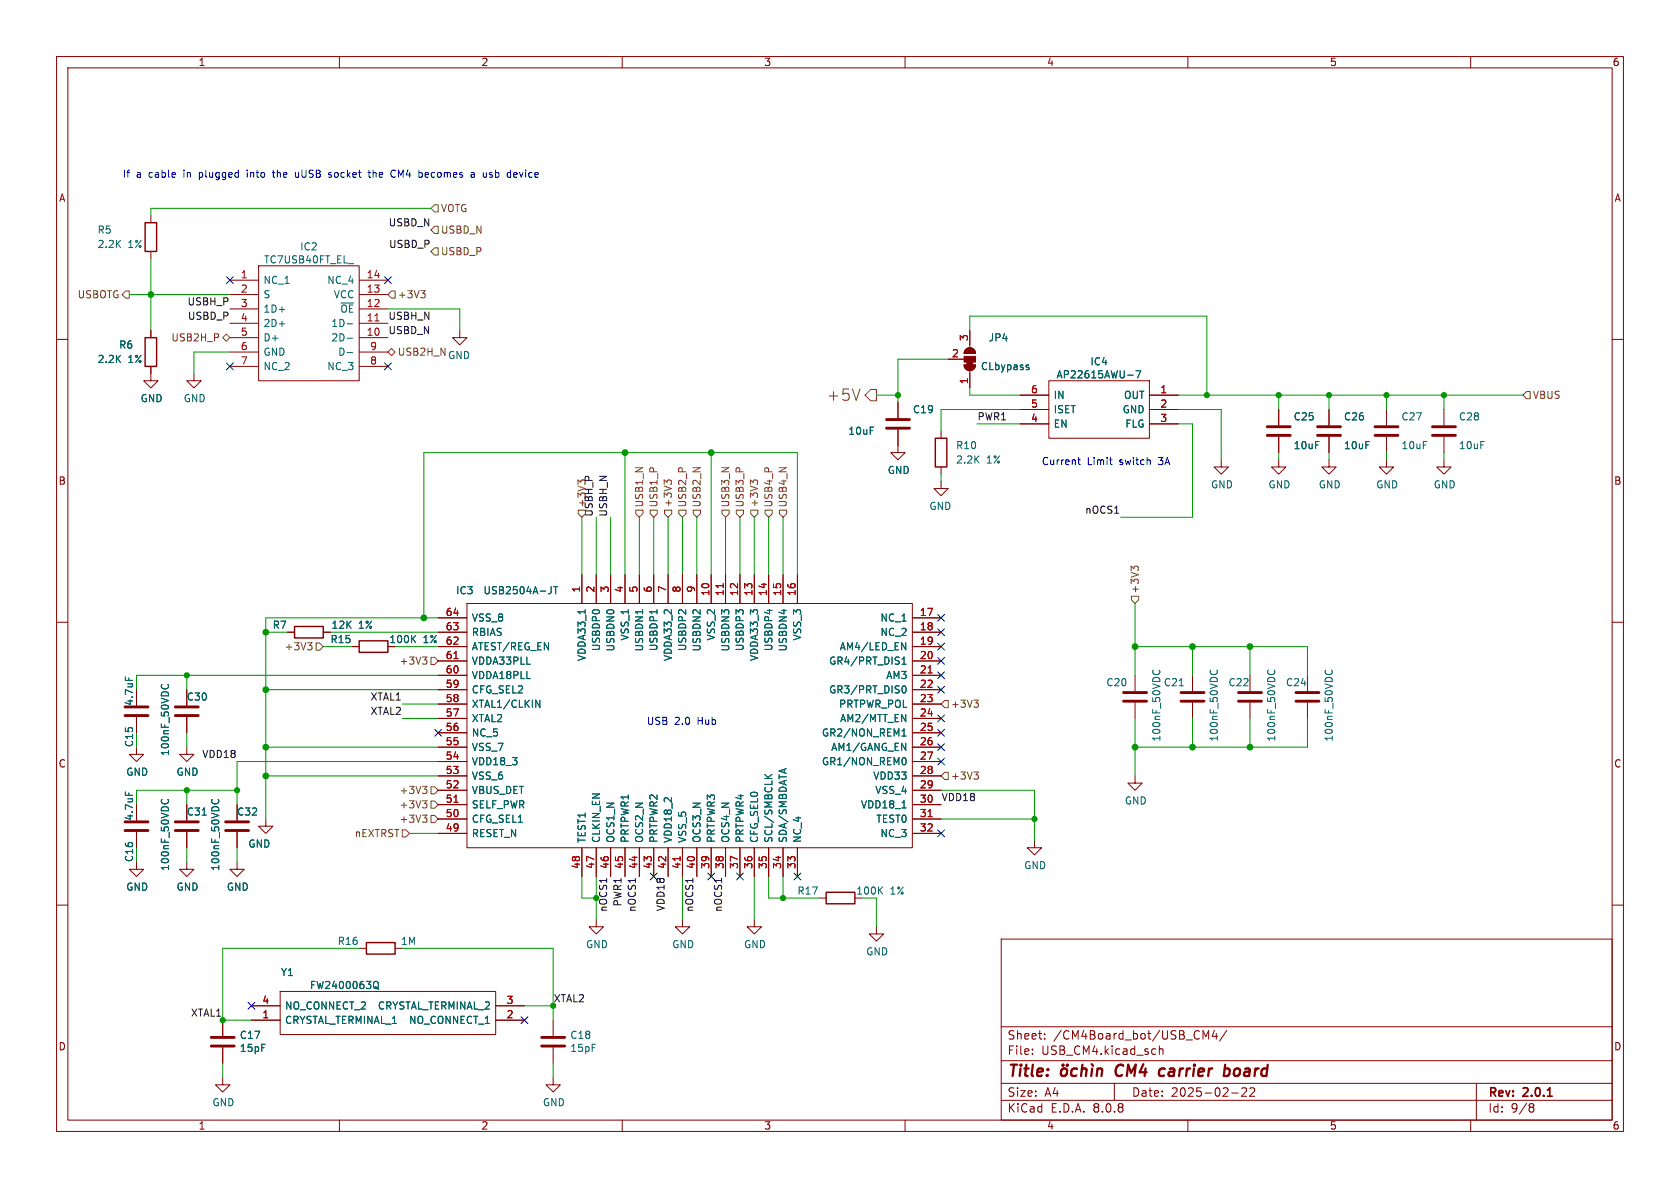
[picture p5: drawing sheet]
<svg xmlns="http://www.w3.org/2000/svg" width="297mm" height="210mm" viewBox="0 0 297 210" stroke-linecap="round" stroke-linejoin="round" font-family="sans-serif">
<g fill="none" stroke="#840000" stroke-width=".18">
<path d="M10 10h277v190h-277zM12 12h273v186h-273zM60 10v2M110 10v2M160 10v2M210 10v2M260 10v2M26.7 38.1v1.3M26.7 44.5v1.2M26.7 58.4v1.3M40.6 49.5h5.1M40.6 59.7h5.1"/>
<path d="M40.6 57.2h5.1M40.6 54.6h5.1M40.6 52.1h5.1M45.7 47h17.8v20.3h-17.8zM63.5 49.5h5.1M63.5 59.7h5.1M63.5 57.2h5.1M63.5 54.6h5.1M63.5 52.1h5.1M81.3 58.4v1.3h-1.3l1.3 1.3 1.2-1.3h-1.2M171.4 58.4v3.1M10 60h2"/>
<path d="M26.7 64.8v2.5h1.2l-1.2 1.3-1.3-1.3h1.3M34.3 66v1.3h1.3l-1.3 1.3-1.3-1.3h1.3M40.6 62.2h5.1M40.6 64.8h5.1M63.5 62.2h5.1M63.5 64.8h5.1M158.7 75.9v4.1h1.3l-1.3 1.3-1.2-1.3h1.2M158.7 71.1v2.8M166.4 76.2v1.3M167.6 63.5h2.8M170.4 64.5h2.1a1.02 1.02 0 0 1-1.1 1 1.02 1.02 0 0 1-1-1zM170.7 61.8a1.02 1.02 0 0 1 1.1-.3 1.02 1.02 0 0 1 .7 1h-2.1z"/>
<path d="M171.4 65.5v3.1M180.3 69.9h5.1M180.3 72.4h5.1M180.3 74.9h5.1M185.4 67.3h17.8v10.2h-17.8zM203.2 69.9h5.1M203.2 72.4h5.1M203.2 74.9h5.1M226.1 72.4v2.8M226.1 77.2v2.8M234.9 72.4v2.8M234.9 77.2v2.8"/>
<path d="M245.1 72.4v2.8M245.1 77.2v2.8M255.3 72.4v2.8M255.3 77.2v2.8M285 60h2M166.4 85.1v1.3h-1.3l1.3 1.2 1.2-1.2h-1.2M166.4 82.6v1.2M215.9 81.3v1.3h1.3l-1.3 1.2-1.3-1.2h1.3M226.1 81.3v1.3h1.2l-1.2 1.2-1.3-1.2h1.3M234.9 81.3v1.3h1.3l-1.3 1.2-1.2-1.2h1.2M245.1 81.3v1.3h1.3l-1.3 1.2-1.3-1.2h1.3M255.3 81.3v1.3h1.2l-1.2 1.2-1.3-1.2h1.3"/>
<path d="M10 110h2M50.8 111.8h1.3M57.1 111.8h1.3M62.2 114.3h1.3M77.5 111.8h5M77.5 109.2h5M77.5 114.3h5M77.5 116.8h5M77.5 119.4h5M82.5 106.7h78.8v43.2h-78.8zM102.9 101.6v5.1M105.4 101.6v5.1"/>
<path d="M107.9 101.6v5.1M110.5 101.6v5.1M113 101.6v5.1M115.6 101.6v5.1M118.1 101.6v5.1M120.6 101.6v5.1M123.2 101.6v5.1M125.7 101.6v5.1M128.3 101.6v5.1M130.8 101.6v5.1M133.3 101.6v5.1M135.9 101.6v5.1"/>
<path d="M138.4 101.6v5.1M141 101.6v5.1M161.3 111.8h5.1M161.3 109.2h5.1M161.3 114.3h5.1M161.3 116.8h5.1M161.3 119.4h5.1M200.7 119.4v2.8M210.8 119.4v2.8M221 119.4v2.8M231.1 119.4v2.8M285 110h2"/>
<path d="M24.1 132.1v1.3h1.3l-1.3 1.2-1.2-1.2h1.2M24.1 126.7v2.8M33 132.1v1.3h1.3l-1.3 1.2-1.3-1.2h1.3M33 121.9v2.8M33 126.7v2.8M77.5 121.9h5M77.5 124.5h5M77.5 127h5M77.5 129.5h5M77.5 132.1h5M77.5 134.6h5M77.5 137.2h5"/>
<path d="M77.5 139.7h5M161.3 121.9h5.1M161.3 124.5h5.1M161.3 127h5.1M161.3 129.5h5.1M161.3 132.1h5.1M161.3 134.6h5.1M161.3 137.2h5.1M161.3 139.7h5.1M200.7 137.2v1.2h1.2l-1.2 1.3-1.3-1.3h1.3M200.7 124.2v2.8M210.8 124.2v2.8"/>
<path d="M221 124.2v2.8M231.1 124.2v2.8M24.1 152.4v1.3h1.3l-1.3 1.2-1.2-1.2h1.2M24.1 147.1v2.8M33 152.4v1.3h1.3l-1.3 1.2-1.3-1.2h1.3M33 142.2v2.8M33 147.1v2.8M41.9 152.4v1.3h1.3l-1.3 1.2-1.3-1.2h1.3M41.9 142.2v2.8M41.9 147.1v2.8M47 144.8v1.3h1.3l-1.3 1.2-1.3-1.2h1.3M77.5 142.2h5"/>
<path d="M77.5 144.8h5M77.5 147.3h5M102.9 149.9v5M105.4 149.9v5M107.9 149.9v5M110.5 149.9v5M113 149.9v5M115.6 149.9v5M118.1 149.9v5M120.6 149.9v5M123.2 149.9v5M125.7 149.9v5"/>
<path d="M128.3 149.9v5M130.8 149.9v5M133.3 149.9v5M135.9 149.9v5M138.4 149.9v5M141 149.9v5M144.8 158.8h1.2M161.3 142.2h5.1M161.3 144.8h5.1M161.3 147.3h5.1M182.9 148.6v1.3h1.2l-1.2 1.2-1.3-1.2h1.3M10 160h2"/>
<path d="M44.4 177.8h5.1M49.5 175.3h38.1v7.6h-38.1zM63.5 167.6h1.3M69.8 167.6h1.3M87.6 177.8h5.1M105.4 162.6v1.2h1.3l-1.3 1.3-1.3-1.3h1.3M120.6 162.6v1.2h1.3l-1.3 1.3-1.2-1.3h1.2M133.3 162.6v1.2h1.3l-1.3 1.3-1.2-1.3h1.2M154.9 163.8v1.3h1.3l-1.3 1.3-1.2-1.3h1.2M177 166h108v32h-108zM285 160h2M39.4 190.5v1.3h1.2l-1.2 1.2-1.3-1.2h1.3"/>
<path d="M39.4 180.3v2.8M39.4 185.2v2.8M44.4 180.3h5.1M60 198v2M87.6 180.3h5.1M97.8 190.5v1.3h1.3l-1.3 1.2-1.3-1.2h1.3M97.8 180.3v2.8M97.8 185.2v2.8M110 198v2M160 198v2M177 194.5h108M177 191.5h108"/>
<path d="M177 187.5h108M177 181.5h108M182.5 186.3v.1M182.5 185.5v.1M184.7 183.6v.1M184.7 182.8v.1M197 191.5v3M205 184.9v1.5M205 185.5l.2-.1 .3 .1 .1 .9M210 198v2M212.7 183.7v-1.5l.5 1.1 .5-1.1v1.5M214.7 182.1l-.4 1.1h.9"/>
<path d="M215 182.7v1M216.9 182.1l-1.3 2M217.7 193.2h1.2M219.5 192.4l.6-.1 .2 .1 .1 .3-.9 1.1h.9M221 192.4l.5-.1 .2 .1 .1 .3-.9 1.1h.9M260 198v2M261 191.5v6.5M270.6 195.1l.4 .1 .2 .2-.3 .3M270.6 195.7h.3M270.9 195.7l.2 .2 .1 .4-.2 .2-.4 .1"/>
</g>
<path d="M273.6 193.8h.8" fill="none" stroke="#840000" stroke-width=".3"/>
<g fill="none" stroke="#840000" stroke-width=".4">
<path d="M187.7 189.1a.52 .52 0 0 1 .6-.2 .52 .52 0 0 1 .4 .4l-.1 .5a.55 .55 0 0 1-.5 .4 .55 .55 0 0 1-.6-.4zM187.9 188.2l.1 .1-.1 .1M187.9 188.2l-.1 .1 .1 .1M187.9 188.2v.2M188.7 188.2l-.1 .1 .1 .1M188.7 188.2l.1 .1-.1 .1M188.7 188.2v.2M190.4 189a.66 .66 0 0 0-1 .3l-.1 .5 .2 .3 .2 .1 .6-.1M191.3 189.1a.49 .49 0 0 1 .8 .1l-.1 1M191.4 188.2l-.3 2M193 188.1l.2 .3M193.1 188.9l-.2 1.3"/>
<path d="M194 189.1a.49 .49 0 0 1 .9 .1l-.2 1M194 188.9l-.1 1.3M197.5 188.5a1.27 1.27 0 0 0 0 1.6M205 190.1l.2 .1 .6-.1M205.9 189a.66 .66 0 0 0-1 .3M216.5 189l.2-.1 .6 .1 .1 .3-.1 .5a.66 .66 0 0 1-.9 .3M216.6 188.2l-.3 2"/>
</g>
<g fill="none" stroke="#840000" stroke-width=".51">
<path d="M156.7 75.7h4.1M156.7 74.2h4.1M224 77h4.1M224 75.4h4.1M232.9 77h4.1M232.9 75.4h4.1M243.1 77h4M243.1 75.4h4M253.2 77h4.1M253.2 75.4h4.1M22.1 125h4.1M22.1 126.5h4.1"/>
<path d="M31 125h4.1M31 126.5h4.1M198.6 122.4h4.1M198.6 124h4.1M208.8 122.4h4.1M208.8 124h4.1M218.9 122.4h4.1M218.9 124h4.1M229.1 122.4h4.1M229.1 124h4.1M22.1 145.3h4.1M22.1 146.8h4.1"/>
<path d="M31 145.3h4.1M31 146.8h4.1M39.9 145.3h4M39.9 146.8h4M37.3 184.9h4.1M37.3 183.4h4.1M95.8 184.9h4M95.8 183.4h4"/>
</g>
<g fill="none" stroke="#006464" stroke-width=".18">
<path d="M49.4 57.2h.9M49.4 54.7h.9M61.4 59.8h.9M61.4 57.2h.9M61.6 46.6h.9M61.4 62.3h.9M181.6 64.9l.3 .1v.2l-.1 .1h-.3M181.6 64.5l.3 .1M199.4 66.3h.9M200.8 65.5h.9l-.6 1.3M22.2 119.7v.6M72.9 112.9l.6 .7"/>
<path d="M73.5 112.3l-.7 .8M97.4 103.7v.9l-.1 .3M97.9 103.7h.7M98.2 103.7v1.3M103.4 107.8v.7M113.6 107.8v.7M116.1 107.8v.7M159.4 113.6l.7 1.3v-1.3M159.5 117.4h.7M159.5 116.5l.3-.4v1.3M203.9 118.5l-.1 .2v.3M204.9 118.5l.1 .2v.3"/>
<path d="M214.1 118.5l-.2 .2 .1 .3M215.1 118.5l.1 .2-.1 .3M224.2 118.5l-.1 .2 .1 .3M225.2 118.5l.2 .2-.1 .3M234.4 118.5l-.1 .2v.3M235.4 118.5l.1 .2v.3M22.2 140v.6M28.6 121l-.1 .2 .1 .3M29.7 121l.1 .2-.1 .3M94.7 123.8l.7 1.2v-1.2M135.2 136.9l.7 .7M136.5 136.9l-.8 .5"/>
<path d="M159.4 126.3l.7 1.3v-1.3M159.4 131.4l.7 1.3v-1.3M159.5 129.2l.3-.4v1.3M159.5 130.1h.7M159.6 121.4l.2-.2a.68 .68 0 0 1 .4 .7 .68 .68 0 0 1-.4 .6l-.2-.1M159.6 134l.2-.1a.68 .68 0 0 1 .4 .7 .68 .68 0 0 1-.4 .6l-.2-.1M208.5 121.2h.7M28.6 141.3l-.1 .3 .1 .3M29.7 141.3l.1 .3-.1 .3M35.8 144.1h.7M37.5 141.3l-.1 .3 .1 .3M38.6 141.3l.1 .3-.1 .3"/>
<path d="M155.5 157.3l.5 .8M156 156.8l-.7 .7M159.5 142.8h.7M66.2 173.5h.1a.43 .43 0 0 1 .6 .4v.4a.42 .42 0 0 1-.2 .4 .42 .42 0 0 1-.5 0M66.3 174.5l.6 .4"/>
</g>
<path d="M25.7 39.4h2v5.1h-2zM25.7 59.7h2v5.1h-2zM165.4 77.5h2v5.1h-2zM52.1 110.7h5v2.1h-5zM63.5 113.3h5.1v2h-5.1zM146 157.7h5.1v2.1h-5.1zM64.8 166.6h5v2.1h-5z" fill="none" stroke="#840000" stroke-width=".25"/>
<path d="M66.3 56.7h.7M80.3 116.4h.7M127.9 103.2v.7M164.1 119h.7M80.3 141.8h.7M120.2 151.4v.8M164.1 144.4h.7" fill="none" stroke="#a90000" stroke-width=".18"/>
<g fill="#840000" stroke="#840000" stroke-width=".18">
<path d="M170.9 64h1.1v.5h-1.1z"/>
<path d="M170.4 64.5h2.1a1.02 1.02 0 0 1-1.1 1 1.02 1.02 0 0 1-1-1z"/>
<path d="M170.4 63h2.1v1h-2.1z"/>
<path d="M170.7 61.8a1.02 1.02 0 0 1 1.1-.3 1.02 1.02 0 0 1 .7 1h-2.1z"/>
</g>
<g fill="none" stroke="#725600" stroke-width=".18">
<path d="M76.8 36.2h.7v1.3h-.7l-.6-.7zM22.2 51.4h.7v1.3h-.7l-.6-.6zM39.4 59.7l.6-.6 .6 .6-.6 .6zM69.2 51.4h.6v1.3h-.6l-.6-.6zM74.4 51.4h.8l-.5 .5M74.9 51.9l.3 .2v.3l-.3 .2M76.8 43.8h.7v1.3h-.7l-.6-.6zM76.8 40h.7v1.3h-.7l-.6-.7zM68.6 62.2l.6-.6 .6 .6-.6 .7zM153.9 68.8h1v2.1h-1l-1-1zM269.2 69.9l.7-.7h.6v1.3h-.6zM102.2 90.2h1.3v.6l-.6 .6-.7-.6z"/>
<path d="M102.7 85.3l-.5-.4v.7M103.2 84.9h-.3l-.2 .2M112.4 90.2h1.3v.6l-.7 .6-.6-.6zM114.9 90.2h1.3v.6l-.6 .6-.7-.6zM117.5 90.2h1.2v.6l-.6 .6-.6-.6zM117.9 85.1l.2-.2h.3l.3 .2M117.9 85.3l-.5-.4v.7M120 90.2h1.3v.6l-.7 .6-.6-.6zM122.6 90.2h1.2v.6l-.6 .6-.6-.6zM127.6 90.2h1.3v.6l-.6 .6-.7-.6zM130.2 90.2h1.2v.6l-.6 .6-.6-.6zM132.7 90.2h1.3v.6l-.7 .6-.6-.6z"/>
<path d="M133.1 85.1l.3-.2h.3l.2 .2M133.1 85.3l-.4-.4v.7M135.3 90.2h1.2v.6l-.6 .6-.6-.6zM137.8 90.2h1.3v.6l-.7 .6-.6-.6zM54.4 113.6h.8l-.5 .5M54.9 114.1l.3 .2v.3l-.3 .3M55.9 113.7h.6l.6 .6-.6 .6h-.6zM74.7 116.1h.8l-.4 .5M75.2 116.6l.3 .3v.3l-.3 .2M76.2 116.2h.6l.7 .6-.7 .7h-.6zM200 105.4h1.3v.6l-.6 .7-.7-.7zM200.5 100.5l-.5-.4v.8"/>
<path d="M200.5 100.3l.2-.2h.3l.2 .2M74.7 139h.8l-.4 .5M75.2 139.5l.3 .2v.3l-.3 .3M76.2 139.1h.6l.7 .6-.7 .6h-.6zM166.4 137.2l.6-.7h.6v1.3h-.6zM167 123.8h.6v1.3h-.6l-.6-.6zM172.2 136.5h.8l-.5 .5M172.2 123.8h.8l-.5 .5M172.7 137l.3 .2v.3l-.3 .2M172.7 124.3l.3 .2v.3l-.3 .2M71.1 146.7h.7l.6 .6-.6 .7h-.7zM74.7 144.1h.8l-.4 .5"/>
<path d="M74.7 141.5h.8l-.4 .5M75.2 142l.3 .3v.3l-.3 .2M75.2 144.6l.3 .2v.3l-.3 .3M76.2 144.1h.6l.7 .7-.7 .6h-.6zM76.2 141.6h.6l.7 .6-.7 .7h-.6z"/>
</g>
<g fill="none" stroke="#0000c2" stroke-width=".18">
<path d="M43.7 30.1v.1M43.7 30.5v.8M48.1 30.5h.5M48.3 30.1v1.1l.3 .1M52.2 30.5l.1 .8h.3l.2-.1M58.3 30.5l.3 .1M58.3 30.9l.3 .1v.2l-.1 .1h-.3M65.1 30.5h.4M65.2 30.1v1.1l.3 .1M66 30.1v1.2M66.1 30.5l-.1 .1M69.6 30.1l.3 .1"/>
<path d="M69.9 31.2l-.3 .1M75.6 30.5h-.3l-.1 .2v.6h.4M75.8 30.8l-.6 .1M83.4 30.5h.3l.2 .2v.6M83.9 31.3h-.5M83.9 30.8l-.5 .1M86.9 30.9l.2 .2-.2 .2M86.9 30.5l.1 .1M91 30.5l.4 .1v.2l-.6 .1M91.4 31.3h-.4M190.5 81.3h.5M190.7 80.9v1.1l.3 .1"/>
<path d="M196.1 81.3h.5M196.5 82.1h.1"/>
</g>
<g fill="none" stroke="#009600" stroke-width=".18">
<path d="M76.2 36.8h-49.5v1.3M22.9 52.1h17.7M26.7 45.7v12.7M68.6 54.6h12.7v3.8M171.4 58.4v-2.5h42v14M40.6 62.2h-6.3v3.8M154.9 69.9h3.8M167.6 63.5h-8.9v7.6M171.4 68.6v1.3h8.9M172.7 74.9h7.6M180.3 72.4h-13.9v3.8M208.3 69.9h60.9"/>
<path d="M208.3 74.9h2.5v16.5h-12.7M208.3 72.4h7.6v8.9M226.1 69.9v2.5M234.9 69.9v2.5M245.1 69.9v2.5M255.3 69.9v2.5M102.9 91.4v10.2M105.4 91.4v10.2M107.9 91.4v10.2M110.5 80v21.6M113 91.4v10.2M115.6 91.4v10.2"/>
<path d="M118.1 91.4v10.2M120.6 91.4v10.2M123.2 91.4v10.2M125.7 80v21.6M128.3 91.4v10.2M130.8 91.4v10.2M133.3 91.4v10.2M135.9 91.4v10.2M138.4 91.4v10.2M166.4 83.8v1.3M226.1 80v1.3M234.9 80v1.3"/>
<path d="M245.1 80v1.3M255.3 80v1.3M33 119.4v2.5M47 111.8h3.8M57.1 114.3h5.1M58.4 111.8h19.1M69.8 114.3h7.7M77.5 109.2h-30.5v35.6M77.5 119.4h-53.4v2.5M141 101.6v-21.6h-66.1v29.2M200.7 106.7v12.7M200.7 114.3h30.4v5.1"/>
<path d="M210.8 114.3v5.1M221 114.3v5.1M33 129.5v2.6M33 139.7v2.5M41.9 139.7h-17.8v2.5M47 121.9h30.5M47 132.1h30.5M47 137.2h30.5M71.1 127h6.4M71.1 124.5h6.4M77.5 134.6h-35.6v7.6M166.4 139.7h16.5v8.9"/>
<path d="M200.7 127v10.2M210.8 127v5.1M221 127v5.1M231.1 127v5.1h-30.4M33 149.9v2.5M41.9 149.9v2.5M72.4 147.3h5.1M102.9 154.9v3.9h2.5M105.4 154.9v7.7M120.6 154.9v7.7M133.3 154.9v7.7M135.9 154.9v3.9h8.9"/>
<path d="M138.4 154.9v3.9M154.9 158.8v5M166.4 144.8h16.5M63.5 167.6h-24.1v12.7h5M71.1 167.6h26.7v12.7M92.7 177.8h5.1M39.4 188v2.5M97.8 188v2.5"/>
</g>
<g fill="none" stroke="#000084" stroke-width=".18">
<path d="M40 48.9l1.2 1.2M41.2 48.9l-1.2 1.2M68 48.9l1.2 1.2M69.2 48.9l-1.2 1.2M40 64.2l1.2 1.2M41.2 64.2l-1.2 1.2M68 64.2l1.2 1.2M69.2 64.2l-1.2 1.2M165.8 116.2l1.2 1.2M165.8 118.8l1.2 1.2M165.8 113.7l1.2 1.2M165.8 108.6l1.2 1.2"/>
<path d="M165.8 111.2l1.2 1.2M167 116.2l-1.2 1.2M167 118.8l-1.2 1.2M167 113.7l-1.2 1.2M167 108.6l-1.2 1.2M167 111.2l-1.2 1.2M76.9 128.9l1.2 1.2M78.1 128.9l-1.2 1.2M165.8 134l1.2 1.2M165.8 121.3l1.2 1.2M165.8 126.4l1.2 1.2M165.8 128.9l1.2 1.2"/>
<path d="M165.8 131.5l1.2 1.2M167 134l-1.2 1.2M167 121.3l-1.2 1.2M167 126.4l-1.2 1.2M167 128.9l-1.2 1.2M167 131.5l-1.2 1.2M115 154.3l1.2 1.2M116.2 154.3l-1.2 1.2M125.1 154.3l1.2 1.2M126.3 154.3l-1.2 1.2M130.2 154.3l1.2 1.2M131.4 154.3l-1.2 1.2"/>
<path d="M140.4 154.3l1.2 1.2M141.6 154.3l-1.2 1.2M165.8 146.7l1.2 1.2M167 146.7l-1.2 1.2M43.8 177.2l1.3 1.2M45.1 177.2l-1.3 1.2M92.1 179.7l1.2 1.2M93.3 179.7l-1.2 1.2"/>
</g>
<g fill="#009600" stroke="#009600" stroke-width=".18">
<circle cx="210.8" cy="114.3" r=".51"/>
<circle cx="221" cy="132.1" r=".51"/>
<circle cx="221" cy="114.3" r=".51"/>
<circle cx="210.8" cy="132.1" r=".51"/>
<circle cx="200.7" cy="132.1" r=".51"/>
<circle cx="182.9" cy="144.8" r=".46"/>
<circle cx="200.7" cy="114.3" r=".51"/>
<circle cx="125.7" cy="80" r=".51"/>
<circle cx="158.7" cy="69.9" r=".46"/>
<circle cx="97.8" cy="177.8" r=".46"/>
<circle cx="105.4" cy="158.8" r=".46"/>
<circle cx="138.4" cy="158.8" r=".46"/>
<circle cx="39.4" cy="180.3" r=".46"/>
<circle cx="245.1" cy="69.9" r=".46"/>
<circle cx="234.9" cy="69.9" r=".46"/>
<circle cx="226.1" cy="69.9" r=".46"/>
<circle cx="213.4" cy="69.9" r=".46"/>
<circle cx="255.3" cy="69.9" r=".46"/>
<circle cx="33" cy="139.7" r=".46"/>
<circle cx="41.9" cy="139.7" r=".46"/>
<circle cx="110.5" cy="80" r=".51"/>
<circle cx="74.9" cy="109.2" r=".51"/>
<circle cx="47" cy="111.8" r=".51"/>
<circle cx="26.7" cy="52.1" r=".51"/>
<circle cx="33" cy="119.4" r=".46"/>
<circle cx="47" cy="132.1" r=".51"/>
<circle cx="47" cy="121.9" r=".51"/>
<circle cx="47" cy="137.2" r=".51"/>
</g>
<text font-size="2.8" fill="#725600" x="146.2" y="71.1">+5V</text>
<g font-size="2.8" fill="#840000">
<text x="178" y="190.9">Title:</text>
<text x="198.1" y="190.9">CM4</text>
<text x="206.6" y="190.9">carrier</text>
<text x="218.8" y="190.9">board</text>
</g>
<g font-size="2.1" fill="#840000">
<text x="178" y="184">Sheet:</text>
<text x="186.2" y="184">/CM4Board_bot/USB_CM4/</text>
<text x="178" y="186.7">File:</text>
<text x="184.1" y="186.7">USB_CM4.kicad_sch</text>
<text x="178" y="196.9">KiCad</text>
<text x="178" y="194.1">Size:</text>
<text x="184.7" y="194.1">A4</text>
<text x="185.7" y="196.9">E.D.A.</text>
<text x="193.3" y="196.9">8.0.8</text>
<text x="200" y="194.1">Date:</text>
<text x="207" y="194.1">2025-02-22</text>
<text x="263" y="194.3">Rev:</text>
<text x="263" y="196.9">Id:</text>
<text x="267.1" y="196.9">9/8</text>
<text x="269.4" y="194.3">2.0.1</text>
</g>
<g font-size="1.8" fill="#840000">
<text x="35" y="11.9">1</text>
<text x="85" y="11.9">2</text>
<text x="135" y="11.9">3</text>
<text x="185" y="11.9">4</text>
<text x="235" y="11.9">5</text>
<text x="285" y="11.9">6</text>
<text x="10.3" y="35.9">A</text>
<text x="285.3" y="35.9">A</text>
<text x="10.3" y="85.9">B</text>
<text x="285.3" y="85.9">B</text>
<text x="68.7" y="113.9">100K</text>
<text x="23.7" y="124.9" transform="rotate(-90 23.7 124.9)">4.7uF</text>
<text x="10.3" y="135.9">C</text>
<text x="285.3" y="135.9">C</text>
<text x="23.7" y="145.2" transform="rotate(-90 23.7 145.2)">4.7uF</text>
<text x="10.3" y="185.9">D</text>
<text x="285.3" y="185.9">D</text>
<text x="35" y="199.9">1</text>
<text x="85" y="199.9">2</text>
<text x="135" y="199.9">3</text>
<text x="185" y="199.9">4</text>
<text x="235" y="199.9">5</text>
<text x="285" y="199.9">6</text>
</g>
<g font-size="1.8" fill="#0000c2">
<text x="21.6" y="31.5">If</text>
<text x="24.1" y="31.5">a</text>
<text x="26.4" y="31.5">cable</text>
<text x="32.7" y="31.5">in</text>
<text x="35.6" y="31.5">plugged</text>
<text x="44.3" y="31.5">into</text>
<text x="49.1" y="31.5">the</text>
<text x="53.2" y="31.5">uUSB</text>
<text x="59.4" y="31.5">socket</text>
<text x="66.7" y="31.5">the</text>
<text x="70.8" y="31.5">CM4</text>
<text x="75.9" y="31.5">becomes</text>
<text x="85.4" y="31.5">a</text>
<text x="87.7" y="31.5">usb</text>
<text x="92.2" y="31.5">device</text>
<text x="184.1" y="82.3">Current</text>
<text x="192.2" y="82.3">Limit</text>
<text x="198" y="82.3">switch</text>
<text x="205.1" y="82.3">3A</text>
<text x="114.2" y="128.2">USB</text>
<text x="119.2" y="128.2">2.0</text>
<text x="123.4" y="128.2">Hub</text>
</g>
<g font-size="1.8" fill="#006464">
<text x="17.2" y="41.5">R5</text>
<text x="17.2" y="44">2.2K</text>
<text x="22.6" y="44">1%</text>
<text x="46.6" y="46.8">TC7USB40FT_EL_</text>
<text x="53" y="44.5">IC2</text>
<text x="46.5" y="50.4">NC_1</text>
<text x="46.5" y="52.9">S</text>
<text x="57.8" y="50.4">NC_4</text>
<text x="58.9" y="52.9">VCC</text>
<text x="46.5" y="55.5">1D+</text>
<text x="46.5" y="58">2D+</text>
<text x="58.5" y="58">1D-</text>
<text x="60.1" y="55.5">~{OE}</text>
<text x="17.2" y="64.4">2.2K</text>
<text x="21" y="61.8">R6</text>
<text x="22.6" y="64.4">1%</text>
<text x="46.5" y="60.6">D+</text>
<text x="46.5" y="63.1">GND</text>
<text x="46.5" y="65.6">NC_2</text>
<text x="57.8" y="65.6">NC_3</text>
<text x="58.5" y="60.6">2D-</text>
<text x="59.7" y="63.1">D-</text>
<text x="79.1" y="63.7">GND</text>
<text x="173.3" y="65.6">CLbypass</text>
<text x="174.7" y="60.6">JP4</text>
<text x="192.7" y="64.8">IC4</text>
<text x="24.8" y="71.3">GND</text>
<text x="32.4" y="71.3">GND</text>
<text x="186.2" y="70.7">IN</text>
<text x="186.7" y="67.1">AP22615AWU-7</text>
<text x="198.6" y="70.7">OUT</text>
<text x="149.9" y="77.1">10uF</text>
<text x="161.3" y="73.3">C19</text>
<text x="186.2" y="75.8">EN</text>
<text x="186.2" y="73.3">ISET</text>
<text x="198.4" y="73.3">GND</text>
<text x="198.8" y="75.8">FLG</text>
<text x="228.6" y="74.5">C25</text>
<text x="237.5" y="74.5">C26</text>
<text x="247.7" y="74.5">C27</text>
<text x="257.8" y="74.5">C28</text>
<text x="156.8" y="84">GND</text>
<text x="168.9" y="82.1">2.2K</text>
<text x="168.9" y="79.6">R10</text>
<text x="174.4" y="82.1">1%</text>
<text x="228.6" y="79.6">10uF</text>
<text x="237.5" y="79.6">10uF</text>
<text x="247.7" y="79.6">10uF</text>
<text x="257.8" y="79.6">10uF</text>
<text x="214" y="86.5">GND</text>
<text x="224.2" y="86.5">GND</text>
<text x="233" y="86.5">GND</text>
<text x="243.2" y="86.5">GND</text>
<text x="253.4" y="86.5">GND</text>
<text x="164.2" y="90.3">GND</text>
<text x="80.5" y="105.3">IC3</text>
<text x="85.4" y="105.3">USB2504A-JT</text>
<text x="48.1" y="111.4">R7</text>
<text x="58.3" y="113.9">R15</text>
<text x="58.5" y="111.4">12K</text>
<text x="63.4" y="111.4">1%</text>
<text x="74.8" y="113.9">1%</text>
<text x="83.3" y="112.6">RBIAS</text>
<text x="83.3" y="110.1">VSS_8</text>
<text x="111.4" y="113.3" transform="rotate(-90 111.4 113.3)">VSS_1</text>
<text x="126.6" y="113.3" transform="rotate(-90 126.6 113.3)">VSS_2</text>
<text x="141.8" y="113.3" transform="rotate(-90 141.8 113.3)">VSS_3</text>
<text x="155.5" y="110.1">NC_1</text>
<text x="155.5" y="112.6">NC_2</text>
<text x="83.3" y="117.7">VDDA33PLL</text>
<text x="83.3" y="115.2">ATEST/REG_EN</text>
<text x="103.7" y="117" transform="rotate(-90 103.7 117)">VDDA33_1</text>
<text x="106.3" y="115.2" transform="rotate(-90 106.3 115.2)">USBDP0</text>
<text x="108.8" y="115.3" transform="rotate(-90 108.8 115.3)">USBDN0</text>
<text x="113.9" y="115.3" transform="rotate(-90 113.9 115.3)">USBDN1</text>
<text x="116.4" y="115.2" transform="rotate(-90 116.4 115.2)">USBDP1</text>
<text x="119" y="117" transform="rotate(-90 119 117)">VDDA33_2</text>
<text x="121.5" y="115.2" transform="rotate(-90 121.5 115.2)">USBDP2</text>
<text x="124.1" y="115.3" transform="rotate(-90 124.1 115.3)">USBDN2</text>
<text x="129.1" y="115.3" transform="rotate(-90 129.1 115.3)">USBDN3</text>
<text x="131.7" y="115.2" transform="rotate(-90 131.7 115.2)">USBDP3</text>
<text x="134.2" y="117" transform="rotate(-90 134.2 117)">VDDA33_3</text>
<text x="136.8" y="115.2" transform="rotate(-90 136.8 115.2)">USBDP4</text>
<text x="139.3" y="115.3" transform="rotate(-90 139.3 115.3)">USBDN4</text>
<text x="146.5" y="117.7">GR4/PRT_DIS1</text>
<text x="148.4" y="115.2">AM4/LED_EN</text>
<text x="32.9" y="124.1">C30</text>
<text x="83.3" y="125.3">XTAL1/CLKIN</text>
<text x="83.3" y="122.8">CFG_SEL2</text>
<text x="83.3" y="120.2">VDDA18PLL</text>
<text x="146.5" y="122.8">GR3/PRT_DIS0</text>
<text x="148.2" y="125.3">PRTPWR_POL</text>
<text x="156.6" y="120.2">AM3</text>
<text x="195.5" y="121.5">C20</text>
<text x="205.6" y="121.5">C21</text>
<text x="217.1" y="121.5">C22</text>
<text x="227.2" y="121.5">C24</text>
<text x="83.3" y="130.4">NC_5</text>
<text x="83.3" y="127.9">XTAL2</text>
<text x="145.2" y="130.4">GR2/NON_REM1</text>
<text x="148.4" y="127.9">AM2/MTT_EN</text>
<text x="205.3" y="131.2" transform="rotate(-90 205.3 131.2)">100nF_50VDC</text>
<text x="215.5" y="131.2" transform="rotate(-90 215.5 131.2)">100nF_50VDC</text>
<text x="225.7" y="131.2" transform="rotate(-90 225.7 131.2)">100nF_50VDC</text>
<text x="235.8" y="131.2" transform="rotate(-90 235.8 131.2)">100nF_50VDC</text>
<text x="22.2" y="137.3">GND</text>
<text x="23.7" y="132.2" transform="rotate(-90 23.7 132.2)">C15</text>
<text x="30.1" y="133.7" transform="rotate(-90 30.1 133.7)">100nF_50VDC</text>
<text x="31.1" y="137.3">GND</text>
<text x="83.3" y="135.5">VDD18_3</text>
<text x="83.3" y="132.9">VSS_7</text>
<text x="145.2" y="135.5">GR1/NON_REM0</text>
<text x="146.8" y="132.9">AM1/GANG_EN</text>
<text x="83.3" y="143.1">SELF_PWR</text>
<text x="83.3" y="140.6">VBUS_DET</text>
<text x="83.3" y="138">VSS_6</text>
<text x="152.1" y="143.1">VDD18_1</text>
<text x="154.3" y="138">VDD33</text>
<text x="154.6" y="140.6">VSS_4</text>
<text x="198.8" y="142.4">GND</text>
<text x="32.9" y="144.4">C31</text>
<text x="41.8" y="144.4">C32</text>
<text x="83.3" y="148.2">RESET_N</text>
<text x="83.3" y="145.6">CFG_SEL1</text>
<text x="103.7" y="149.1" transform="rotate(-90 103.7 149.1)">TEST1</text>
<text x="106.3" y="149.1" transform="rotate(-90 106.3 149.1)">CLKIN_EN</text>
<text x="108.8" y="149.1" transform="rotate(-90 108.8 149.1)">OCS1_N</text>
<text x="111.4" y="149.1" transform="rotate(-90 111.4 149.1)">PRTPWR1</text>
<text x="113.9" y="149.1" transform="rotate(-90 113.9 149.1)">OCS2_N</text>
<text x="116.4" y="149.1" transform="rotate(-90 116.4 149.1)">PRTPWR2</text>
<text x="119" y="149.1" transform="rotate(-90 119 149.1)">VDD18_2</text>
<text x="121.5" y="149.1" transform="rotate(-90 121.5 149.1)">VSS_5</text>
<text x="124.1" y="149.1" transform="rotate(-90 124.1 149.1)">OCS3_N</text>
<text x="126.6" y="149.1" transform="rotate(-90 126.6 149.1)">PRTPWR3</text>
<text x="129.1" y="149.1" transform="rotate(-90 129.1 149.1)">OCS4_N</text>
<text x="131.7" y="149.1" transform="rotate(-90 131.7 149.1)">PRTPWR4</text>
<text x="134.2" y="149.1" transform="rotate(-90 134.2 149.1)">CFG_SEL0</text>
<text x="136.8" y="149.1" transform="rotate(-90 136.8 149.1)">SCL/SMBCLK</text>
<text x="139.3" y="149.1" transform="rotate(-90 139.3 149.1)">SDA/SMBDATA</text>
<text x="141.8" y="149.1" transform="rotate(-90 141.8 149.1)">NC_4</text>
<text x="154.8" y="145.6">TEST0</text>
<text x="155.5" y="148.2">NC_3</text>
<text x="23.7" y="152.5" transform="rotate(-90 23.7 152.5)">C16</text>
<text x="30.1" y="154.1" transform="rotate(-90 30.1 154.1)">100nF_50VDC</text>
<text x="39" y="154.1" transform="rotate(-90 39 154.1)">100nF_50VDC</text>
<text x="43.8" y="150">GND</text>
<text x="181" y="153.8">GND</text>
<text x="22.2" y="157.7">GND</text>
<text x="31.1" y="157.7">GND</text>
<text x="40" y="157.7">GND</text>
<text x="140.9" y="158.3">R17</text>
<text x="157.3" y="158.3">1%</text>
<text x="59.6" y="167.2">R16</text>
<text x="70.8" y="167.2">1M</text>
<text x="103.5" y="167.8">GND</text>
<text x="118.7" y="167.8">GND</text>
<text x="131.4" y="167.8">GND</text>
<text x="49.5" y="172.7">Y1</text>
<text x="153" y="169.1">GND</text>
<text x="50.3" y="178.7">NO_CONNECT_2</text>
<text x="54.7" y="175">FW2400063Q</text>
<text x="66.7" y="178.7">CRYSTAL_TERMINAL_2</text>
<text x="42.3" y="183.8">C17</text>
<text x="50.3" y="181.2">CRYSTAL_TERMINAL_1</text>
<text x="72.2" y="181.2">NO_CONNECT_1</text>
<text x="100.7" y="183.8">C18</text>
<text x="42.3" y="186.2">15pF</text>
<text x="100.7" y="186.2">15pF</text>
<text x="37.5" y="195.8">GND</text>
<text x="95.9" y="195.8">GND</text>
</g>
<g font-size="1.8" fill="#0f0f0f">
<text x="68.6" y="40.1">USBD_N</text>
<text x="68.7" y="43.9">USBD_P</text>
<text x="33.1" y="54.1">USBH_P</text>
<text x="33.1" y="56.6">USBD_P</text>
<text x="68.6" y="59.2">USBD_N</text>
<text x="68.6" y="56.6">USBH_N</text>
<text x="172.7" y="74.4">PWR1</text>
<text x="103.7" y="89.8" transform="rotate(-90 103.7 89.8)">+3V3</text>
<text x="104.9" y="91.4" transform="rotate(-90 104.9 91.4)">USBH_P</text>
<text x="107.4" y="91.4" transform="rotate(-90 107.4 91.4)">USBH_N</text>
<text x="191.7" y="90.9">nOCS1</text>
<text x="65.4" y="123.9">XTAL1</text>
<text x="65.4" y="126.5">XTAL2</text>
<text x="35.7" y="134.1">VDD18</text>
<text x="166.4" y="141.7">VDD18</text>
<text x="107.4" y="161.3" transform="rotate(-90 107.4 161.3)">nOCS1</text>
<text x="110" y="160.3" transform="rotate(-90 110 160.3)">PWR1</text>
<text x="112.5" y="161.3" transform="rotate(-90 112.5 161.3)">nOCS1</text>
<text x="117.6" y="161.2" transform="rotate(-90 117.6 161.2)">VDD18</text>
<text x="122.7" y="161.3" transform="rotate(-90 122.7 161.3)">nOCS1</text>
<text x="127.7" y="161.3" transform="rotate(-90 127.7 161.3)">nOCS1</text>
<text x="33.7" y="179.8">XTAL1</text>
<text x="97.8" y="177.3">XTAL2</text>
</g>
<g font-size="1.8" fill="#725600">
<text x="77.9" y="37.7">VOTG</text>
<text x="77.9" y="41.5">USBD_N</text>
<text x="77.9" y="45.3">USBD_P</text>
<text x="13.6" y="52.9">USBOTG</text>
<text x="70.2" y="52.9">+3V3</text>
<text x="30.2" y="60.6">USB2H_P</text>
<text x="70.2" y="63.1">USB2H_N</text>
<text x="270.9" y="70.7">VBUS</text>
<text x="113.9" y="89.8" transform="rotate(-90 113.9 89.8)">USB1_N</text>
<text x="116.4" y="89.8" transform="rotate(-90 116.4 89.8)">USB1_P</text>
<text x="119" y="89.8" transform="rotate(-90 119 89.8)">+3V3</text>
<text x="121.5" y="89.8" transform="rotate(-90 121.5 89.8)">USB2_P</text>
<text x="124.1" y="89.8" transform="rotate(-90 124.1 89.8)">USB2_N</text>
<text x="129.1" y="89.8" transform="rotate(-90 129.1 89.8)">USB3_N</text>
<text x="131.7" y="89.8" transform="rotate(-90 131.7 89.8)">USB3_P</text>
<text x="134.2" y="89.8" transform="rotate(-90 134.2 89.8)">+3V3</text>
<text x="136.8" y="89.8" transform="rotate(-90 136.8 89.8)">USB4_P</text>
<text x="139.3" y="89.8" transform="rotate(-90 139.3 89.8)">USB4_N</text>
<text x="201.5" y="105" transform="rotate(-90 201.5 105)">+3V3</text>
<text x="50.2" y="115.2">+3V3</text>
<text x="70.5" y="117.7">+3V3</text>
<text x="168" y="125.3">+3V3</text>
<text x="70.5" y="143.1">+3V3</text>
<text x="70.5" y="140.6">+3V3</text>
<text x="168" y="138">+3V3</text>
<text x="62.6" y="148.2">nEXTRST</text>
<text x="70.5" y="145.6">+3V3</text>
</g>
<g font-size="1.8" fill="#a90000">
<text x="42.5" y="49.3">1</text>
<text x="42.5" y="51.8">2</text>
<text x="64.7" y="51.8">13</text>
<text x="64.7" y="49.3">14</text>
<text x="42.5" y="54.4">3</text>
<text x="42.5" y="56.9">4</text>
<text x="42.5" y="59.4">5</text>
<text x="64.7" y="59.4">10</text>
<text x="64.7" y="56.9">11</text>
<text x="64.7" y="54.4">12</text>
<text x="42.5" y="62">6</text>
<text x="42.5" y="64.5">7</text>
<text x="65.3" y="64.5">8</text>
<text x="65.3" y="62">9</text>
<text x="168.2" y="63.2">2</text>
<text x="171.2" y="60.4" transform="rotate(-90 171.2 60.4)">3</text>
<text x="171.2" y="68" transform="rotate(-90 171.2 68)">1</text>
<text x="182.2" y="69.6">6</text>
<text x="205" y="69.6">1</text>
<text x="182.2" y="74.7">4</text>
<text x="182.2" y="72.1">5</text>
<text x="205" y="72.1">2</text>
<text x="205" y="74.7">3</text>
<text x="102.6" y="104.8" transform="rotate(-90 102.6 104.8)">1</text>
<text x="105.2" y="104.8" transform="rotate(-90 105.2 104.8)">2</text>
<text x="107.7" y="104.8" transform="rotate(-90 107.7 104.8)">3</text>
<text x="110.2" y="104.8" transform="rotate(-90 110.2 104.8)">4</text>
<text x="112.8" y="104.8" transform="rotate(-90 112.8 104.8)">5</text>
<text x="115.3" y="104.8" transform="rotate(-90 115.3 104.8)">6</text>
<text x="117.9" y="104.8" transform="rotate(-90 117.9 104.8)">7</text>
<text x="120.4" y="104.8" transform="rotate(-90 120.4 104.8)">8</text>
<text x="122.9" y="104.8" transform="rotate(-90 122.9 104.8)">9</text>
<text x="125.5" y="105.5" transform="rotate(-90 125.5 105.5)">10</text>
<text x="128" y="105.5" transform="rotate(-90 128 105.5)">11</text>
<text x="130.6" y="105.5" transform="rotate(-90 130.6 105.5)">12</text>
<text x="133.1" y="105.5" transform="rotate(-90 133.1 105.5)">13</text>
<text x="135.6" y="105.5" transform="rotate(-90 135.6 105.5)">14</text>
<text x="138.2" y="105.5" transform="rotate(-90 138.2 105.5)">15</text>
<text x="140.7" y="105.5" transform="rotate(-90 140.7 105.5)">16</text>
<text x="78.7" y="111.5">63</text>
<text x="78.7" y="109">64</text>
<text x="162.5" y="109">17</text>
<text x="162.5" y="111.5">18</text>
<text x="78.7" y="119.1">60</text>
<text x="78.7" y="116.6">61</text>
<text x="78.7" y="114">62</text>
<text x="162.5" y="114">19</text>
<text x="162.5" y="116.6">20</text>
<text x="162.5" y="119.1">21</text>
<text x="78.7" y="124.2">58</text>
<text x="78.7" y="121.7">59</text>
<text x="162.5" y="121.7">22</text>
<text x="162.5" y="124.2">23</text>
<text x="78.7" y="131.8">55</text>
<text x="78.7" y="129.3">56</text>
<text x="78.7" y="126.7">57</text>
<text x="162.5" y="126.7">24</text>
<text x="162.5" y="129.3">25</text>
<text x="162.5" y="131.8">26</text>
<text x="78.7" y="136.9">53</text>
<text x="78.7" y="134.4">54</text>
<text x="162.5" y="134.4">27</text>
<text x="162.5" y="136.9">28</text>
<text x="78.7" y="142">51</text>
<text x="78.7" y="139.4">52</text>
<text x="162.5" y="139.4">29</text>
<text x="162.5" y="142">30</text>
<text x="78.7" y="147.1">49</text>
<text x="78.7" y="144.5">50</text>
<text x="162.5" y="144.5">31</text>
<text x="162.5" y="147.1">32</text>
<text x="102.6" y="153.7" transform="rotate(-90 102.6 153.7)">48</text>
<text x="105.2" y="153.7" transform="rotate(-90 105.2 153.7)">47</text>
<text x="107.7" y="153.7" transform="rotate(-90 107.7 153.7)">46</text>
<text x="110.2" y="153.7" transform="rotate(-90 110.2 153.7)">45</text>
<text x="112.8" y="153.7" transform="rotate(-90 112.8 153.7)">44</text>
<text x="115.3" y="153.7" transform="rotate(-90 115.3 153.7)">43</text>
<text x="117.9" y="153.7" transform="rotate(-90 117.9 153.7)">42</text>
<text x="120.4" y="153.7" transform="rotate(-90 120.4 153.7)">41</text>
<text x="122.9" y="153.7" transform="rotate(-90 122.9 153.7)">40</text>
<text x="125.5" y="153.7" transform="rotate(-90 125.5 153.7)">39</text>
<text x="128" y="153.7" transform="rotate(-90 128 153.7)">38</text>
<text x="130.6" y="153.7" transform="rotate(-90 130.6 153.7)">37</text>
<text x="133.1" y="153.7" transform="rotate(-90 133.1 153.7)">36</text>
<text x="135.6" y="153.7" transform="rotate(-90 135.6 153.7)">35</text>
<text x="138.2" y="153.7" transform="rotate(-90 138.2 153.7)">34</text>
<text x="140.7" y="153.7" transform="rotate(-90 140.7 153.7)">33</text>
<text x="46.3" y="177.5">4</text>
<text x="89.5" y="177.5">3</text>
<text x="46.3" y="180.1">1</text>
<text x="89.5" y="180.1">2</text>
</g>
<text font-size="1.8" fill="#009600" x="151.3" y="158.3">100K</text>
</svg>
